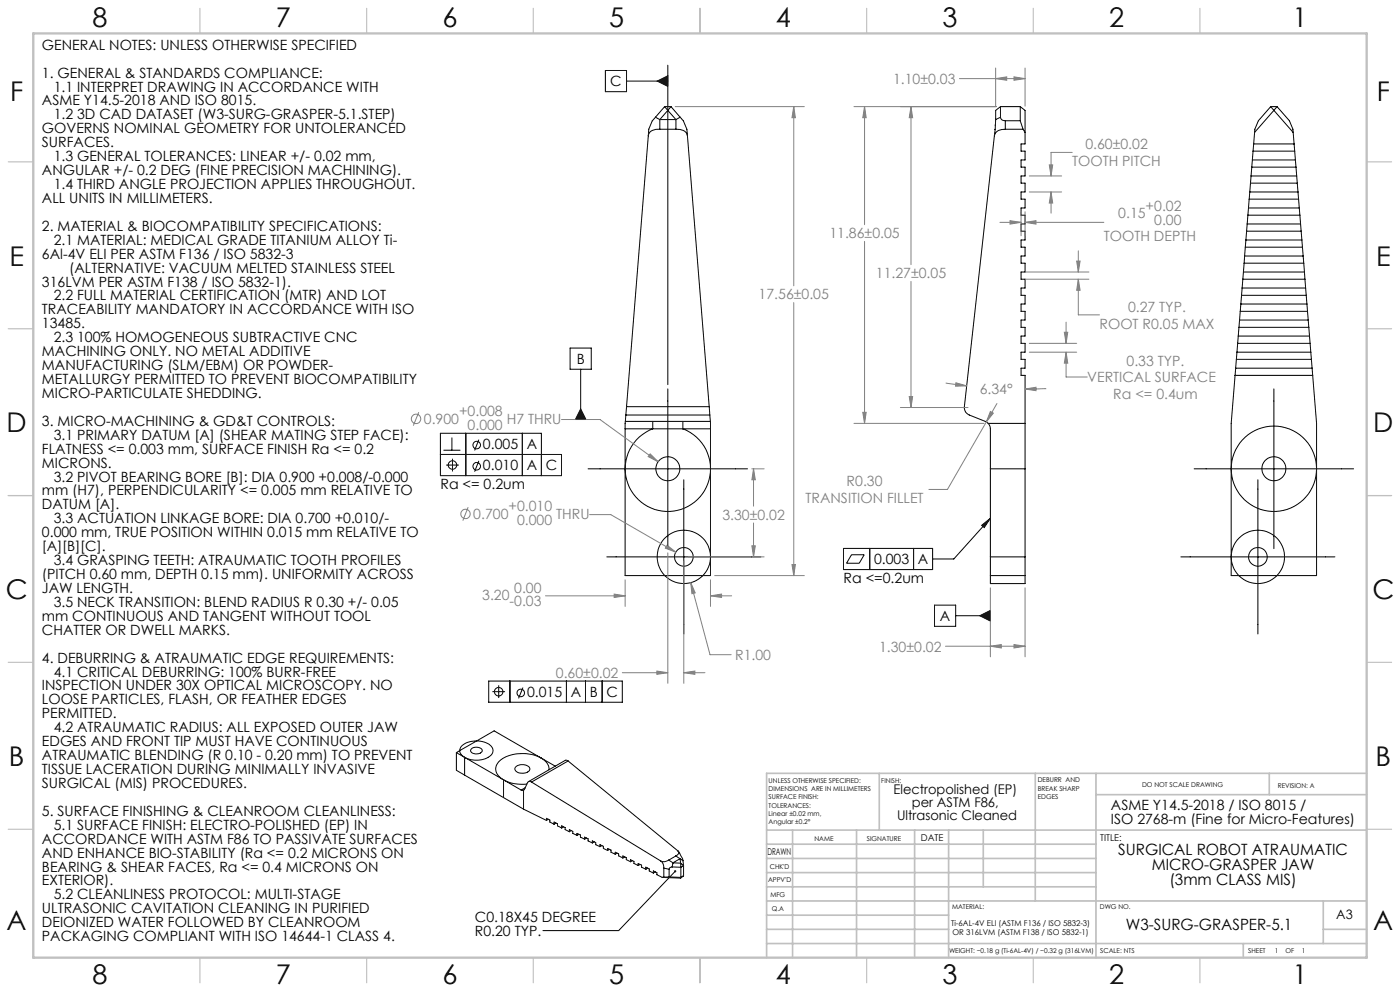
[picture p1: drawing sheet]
<svg xmlns="http://www.w3.org/2000/svg" width="420mm" height="297mm" viewBox="0 0 420 297" stroke-linecap="round" stroke-linejoin="round" font-family="sans-serif">
<g fill="none" stroke="#000" stroke-width=".3">
<path d="M200.3 19.5v95.8M181.6 21.1h6.4v6.4h-6.4zM188 24.3h12.3M196.6 35.1l-.9 1.1-1.1 2.5-.1 2M196.6 35.1l1.3 .7M197.2 24.3l3.1-1.6v3.2zM197.9 38.7a3.1 3.1 0 0 0-3.3 1.5l-.1 .5M197.9 38.7h4.9M197.9 35.8v2.9M197.9 35.8h4.9M199.4 32l.9 1.1M199.4 32l-2.8 3.1"/>
<path d="M199.4 32h1.9M200.3 33.1l-2.4 2.7M200.3 33.1l2.5 2.7M201.3 32l-1 1.1M201.3 32l2.7 3.1M202.8 38.7a3.1 3.1 0 0 1 3.3 1.5l.1 .5M202.8 35.8v2.9M204 35.1l1 1.1 1.1 2.5 .1 2M204 35.1l-1.2 .7M298.5 38.8l-.2 1.9M298.6 38.7l-.1 .1M298.6 37.3l-.1 1.5"/>
<path d="M298.6 37.3v.4M298.7 35.8l-.1 1.5M300.1 35.1l.5 .8 1 .3M300.1 32h6M300.1 35.1l-1.4 .7M300.1 32v3.1M300.1 32l-1.4 1.1v2.7M301.6 38.7a2.72 2.72 0 0 0-3.3 2M301.6 38.7h5.3M301.6 36.2v2.5M301.6 36.2h4.5M306.1 32l1.4 1.1v10h-1.2v2.2h1.2v2.6h-1.2v2.2h1.2v2.6h-1.2v2.2h1.2v2.6h-1.2v2.2h1.2v2.6h-1.2v2.2h1.2v2.6h-1.2v2.2h1.2v2.6h-1.2v2.2h1.2v2.6h-1.2v2.2h1.2v2.6h-1.2v2.2h1.2v2.6h-1.2v2.2h1.2v2.6h-1.2v2.2h1.2v2.6h-1.2v2.2h1.2v2.6h-1.2v2.2h1.2v2.6h-1.2v2.2h1.2v2.6h-1.2v2.2h1.2v60"/>
<path d="M306.1 36.2l.8 2.5M306.1 32v4.2M306.9 38.7l.6 1M376.4 39.7l-3 37M381.2 32h1.9M381.2 32l1 1.1M381.2 32l-3.7 4.2-1.1 2.5v1M382.2 33.1l-5.8 6.6M382.2 33.1l5.7 6.6M383.1 32l3.7 4.2 1.1 2.5v1M383.1 32l-.9 1.1M387.9 39.7l.5 5.6"/>
<path d="M194.5 40.7l-6.5 81.2M206.2 40.7l6.6 81.2M298.3 40.7l-9 81.6 .4 1.3 .7 .6 5.5 2.2 .6 .5M374.8 59.7h14.8M374.9 57.5h14.5M375.1 54.9h14.1M375.3 52.7h13.7M375.5 50.1h13.3M375.7 47.9h12.9M375.9 45.3h12.5M376.1 43.1h12.1M388.4 45.3l.2 2.6"/>
<path d="M388.6 47.9l.2 2.2M388.8 50.1l.2 2.6M389 52.7l.2 2.2M389.2 54.9l.2 2.6M389.4 57.5l.2 2.2M389.6 59.7l.2 2.6M373.2 78.9h17.9M373.2 78.9l-.6 7.4M373.4 76.7h17.5M373.4 76.7l-.2 2.2M373.6 74.1h17.1M373.8 71.9h16.8"/>
<path d="M374 69.3h16.3M374.2 67.1h16M374.4 64.5h15.6M374.5 62.3h15.3M389.8 62.3l.2 2.2M390 64.5l.2 2.6M390.2 67.1l.1 2.2M390.3 69.3l.3 2.6M390.6 71.9l.1 2.2M390.7 74.1l.2 2.6M390.9 76.7l.2 2.2M391.1 78.9l.2 2.6"/>
<path d="M371.7 98.1h20.9M371.9 95.9h20.6M372.1 93.3h20.2M372.3 91.1h19.8M372.5 88.5h19.4M372.6 86.3l-3.2 40.6v45.6h25.6v-45.6l-1.2-14.4M372.6 86.3h19.1M372.9 83.7h18.6M373 81.5h18.3M391.3 81.5l.2 2.2M391.5 83.7l.4 4.8M391.9 88.5l.2 2.6"/>
<path d="M392.1 91.1l.2 2.2M392.3 93.3l.2 2.6M392.5 95.9l.1 2.2M392.6 98.1l.3 2.6M171 104.3h6.4v6.4h-6.4zM174.2 110.7v15M200.3 116.6v47.8M370.5 112.5h23.3M370.7 110.3h22.9M370.9 107.7h22.5M371.1 105.5h22.1M371.3 102.9h21.7"/>
<path d="M371.5 100.7h21.4M382.2 116.6v47.8M392.9 100.7l.3 4.8M393.2 105.5l.2 2.2M393.4 107.7l.2 2.6M393.6 110.3l.2 2.2M132.1 136.2h36.4v6.4h-36.4v-12.7h30.3v12.7M133 134.9h5.1M133.8 139.4h3.9M135.6 131.1v3.8M135.7 137.5v3.8M139.7 129.9v12.7"/>
<path d="M143.7 131.8l-1.3 3.2M143.7 138.1l-1.3 3.3M156.7 129.9v12.7M174.2 122.6l1.6 3.1h-3.2zM187.5 128.5h8.3M187.5 128.5v44h25.6v-44M187.6 126.3l-.1 2.2M187.6 126.3h8.2M187.7 124.4h25.2M187.7 124.4l-.1 1.9M188 121.9l-.3 2.5M188 121.9h24.8"/>
<path d="M195.8 126.3h9.1M195.8 128.5h9.1M195.8 126.3v2.2M195.8 128.5a12.8 12.8 0 0 0-5.7 19.7 12.8 12.8 0 0 0 20.5 0 12.8 12.8 0 0 0-5.7-19.7M204.9 126.3v2.2M204.9 126.3h8.2M204.9 128.5h8.2M212.8 121.9l.1 2.5M212.9 124.4l.2 1.9M213.1 126.3v2.2M296.5 126.9l.4 .7 .2 .9v44M296.5 126.9h11"/>
<path d="M176.4 140.5h47.9M205.1 143.8v46.2M294.5 157.4l2.6-2.1-1.8 2.8zM297.1 140.5h10.4M297.1 155.3l-11 12.2h-6.3M358.2 140.5h47.9M377.4 143.8v46.2M182 166.9h46.3M253 164.4h26.8v6.3h-26.8zM255.4 166.3h3.9l-1.5 2.5h-3.8zM260.9 164.4v6.3M274.1 164.4v6.3"/>
<path d="M297.1 172.5v2.4h10.4v-2.4M297.1 172.5h10.4M297.1 166.9h10.4M354.3 166.9h46.2M280.4 181.4h6.3v6.3h-6.3zM286.7 184.5h10.4M293.9 184.5l3.2-1.6v3.2zM146.6 204.1h40.1v6.4h-40.1zM147.7 207.3h3.8M149.6 205.4v3.8M153 204.1v6.4M156.9 206.1l-1.3 3.2"/>
<path d="M169.9 204.1v6.4M175.6 204.1v6.4M180.7 204.1v6.4M136.9 225.6l2.5 1.4M136.9 225.6v5.3l2.5 1.4M137.9 225a2.67 2.67 0 0 0 1.5 2M137.9 224.9v.1M137.9 225l-1 .6M139.4 227l17 9.8M139.4 232.3l17.7 10.2M139.4 227v5.3M141.4 224.5a2.13 2.13 0 0 1 3.3 .5 2.06 2.06 0 0 1-3.5 0z"/>
<path d="M143 222.1a4.6 4.6 0 0 1 4.9 2.8 3.8 3.8 0 0 1-3.9 2.8 7.8 7.8 0 0 1-4.6-.7M143 222.1a4.8 4.8 0 0 0-5.1 2.5v.4M143 222.1l5.2-3.1 14.1 8.2M143 222.1l-5.1 2.9M151.1 233.7a12 12 0 0 0 6.9 1.3M151.1 233.7v5.3M154.8 229.8a2.86 2.86 0 0 1 4.2 .6 2.32 2.32 0 0 1-3.2 1.3 1.17 1.17 0 0 1-1.1-.6 1.17 1.17 0 0 1 .1-1.3zM156.4 236.8l.7 .1M157.1 236.9v5.6M157.6 236.1l-1.2 .7M159.5 234.4l-.9-.2-.2 .2-1.3 2.5M159.5 234.4l38.7 23.6"/>
<path d="M162.3 227.2a12.1 12.1 0 0 0-12.4 .8 3.2 3.2 0 0 0 .7 5.4l.5 .3M162.3 227.2a3.9 3.9 0 0 1 2.4 3.5M162.3 227.2l4.3 2.4M170.4 228.1l-.8-.2-11.1 6.4M170.4 228.1l-10.9 6.3M170.4 228.1l33 26.9M157.1 242.5l6.8 3.4M163.9 245.9v-.7l1.1 .6v.6l1.2 .6M164.5 245.5l-.6 .4M166.2 247v-.6l1.1 .5v.6l1.2 .6M166.8 246.7l-.6 .3M168.5 248.1v-.6l1 .5v.6l1.3 .7"/>
<path d="M169.1 247.8l-.6 .3M170.8 249.3v-.7l1 .6v.6l1.3 .6M171.4 248.9l-.6 .4M173.1 250.4v-.6l1 .5v.6l1.3 .6M173.7 250l-.6 .4M175.4 251.5v-.6l1 .5v.6l1.3 .6M176 251.2l-.6 .3M177.7 252.6v-.6l1 .5v.6l1.3 .6M178.3 252.3l-.6 .3M180 253.7v-.6l1 .5v.7l1.3 .6M180.6 253.4l-.6 .3M182.3 254.9v-.6l1 .5v.6l1.3 .6"/>
<path d="M182.8 254.6l-.5 .3M184.6 256v-.6l1 .5v.6l1.3 .6M185.1 255.7l-.5 .3M186.9 257.1v-.6l1 .5v.6l1.3 .7M187.4 256.8l-.5 .3M189.2 258.3v-.6l1 .5v.6l1.3 .6M189.7 257.9l-.5 .4M191.5 259.4v-.6l1 .5v.6l1.2 .6M192 259.1l-.5 .3M198.2 258l.8 1 .1 1.2M200.6 257.8l-1.1 .4-1.3-.2M200.6 257.8l1.3 .8"/>
<path d="M201.6 259.8l-.7 .3-.2 .4M201.6 259.8l2.7 .1M201.9 258.6l2.3 .1M201.9 258.6l-.3 1.2M202.7 256.5l-2.1 1.3M202.7 256.5l1.3 .8M203.4 255l.5 .8 1 2M203.4 255l.3 .4a1.2 1.2 0 0 1-1 1.1M204 257.3l.2 1.4M204 257.3l-2.1 1.3M204 257.3l.9 .6M204.2 258.7l.1 1.2"/>
<path d="M204.2 258.7l.9 .8M204.3 259.9v3.1M204.9 257.9l.2 1.6M204.9 257.8v.1M205.1 259.5l-.8 .4M205.1 259.5v3M193.7 260.5v-.6l1.1 .5v.6l1.2 .7M194.3 260.2l-.6 .3M196 261.7v-.7l1.1 .5v.6l1.6 .9M196.6 261.3l-.6 .4M198.7 263l5.5 .2M199.1 260.2v2.7"/>
<path d="M199.1 262.9l-.4 .1M199.1 260.2l1.6 .3M200.7 262.8l3.6 .2M200.7 260.5v2.3M200.7 262.8l-1.6 .1M202.6 261.1l-17 17.8h-22.7M204.3 263l-.1 .2M205.1 262.5l-.8 .5M205.1 262.5l-.9 .7"/>
<circle cx="135.8" cy="139.4" r="1.27"/>
<circle cx="143" cy="139.7" r="1.13"/>
<circle cx="143" cy="133.4" r="1.13"/>
<circle cx="200.3" cy="140.5" r="3.6"/>
<circle cx="382.2" cy="140.5" r="3.6"/>
<circle cx="382.2" cy="140.5" r="12.8"/>
<circle cx="205.2" cy="166.9" r="8"/>
<circle cx="205.2" cy="166.9" r="2.79"/>
<circle cx="377.4" cy="166.9" r="8"/>
<circle cx="377.4" cy="166.9" r="2.8"/>
<circle cx="149.6" cy="207.3" r="1.28"/>
<circle cx="156.2" cy="207.7" r="1.14"/>
</g>
<g fill="none" stroke="#808080" stroke-width=".3">
<path d="M202.6 32h38.7M238.1 32l.5 3.3h-1zM238.1 32v53.7M256.2 32h42.7M259.4 32l.5 3.3h-1.1zM259.4 32v35.3M273.3 32l.5 3.3h-1zM273.3 32v47.3M287.8 23.6h19.7M298.7 23.6l3.3-.6v1.1zM298.7 20.4v11.4M304.2 23l3.3 .6-3.3 .5z"/>
<path d="M307.5 20.4v11.4M308.8 52.7h9.7M308.8 57.5h9.7M314.8 49.4h1l-.5 3.3zM315.3 57.5l.5 3.4h-1zM315.3 57.5v6.4M321.7 45.7h-6.4v7M259.4 72.4v54.5M300 66.6h6.3M303 66.1l3.3 .5-3.3 .6zM306.3 63.5v7.2M307.5 66.6l3.3-.5v1.1z"/>
<path d="M307.5 63.5v7.2M307.5 66.6h23.7M323 78.2h1l-.5 3.3zM323.5 75.2v6.3M238.1 90.7v81.8M273.3 84.3v37.8M307.6 83.7h19.1M307.6 81.5h19.1M319.3 99.6h1l-.5 3.3zM319.8 96.6v6.3M323.5 83.7l.5 3.3h-1zM323.5 83.7v10.7h6.3"/>
<path d="M272.8 118.8h1l-.5 3.3zM283.7 114.8l6.3 .8M286.8 114.7l3.2 .9-3.3 .1zM307.5 116.6l3.3-.5v1zM308.8 105.5h14.2M308.8 102.9h14.2M313.9 116.5l-6.4 .1M319.8 105.5l.5 3.3h-1zM319.8 105.5v7.5h6.4M125.6 123.5l-1.6 4.1M168.5 125.7h11.5l17.4 12.7M195.1 136l2.3 2.4-2.9-1.6z"/>
<path d="M256.2 126.9h39M258.8 123.6h1.1l-.5 3.3zM270.1 122.1h20.3M295.9 126.4l-11.7 20.3h-5.5M297.1 123.3l.9 .5-2.1 2.6zM299.1 120.9l-3.2 5.5M140.4 152l-1.5 4M176.9 154.2h6.3l19.5 11.3M225.5 140.5h3.7M226.1 140.5l.5 3.3h-1zM226.1 140.5v11.2M226.1 156.7v10.2"/>
<path d="M163.7 178.6h23.8M184.3 178l3.2 .6-3.2 .5zM187.5 173.8v7.9M200.1 163.4l2.6 2.1-3.1-1.2zM200.3 165.7v39.1M205.1 168.2v36.6M206.4 166.9h22.8M207.2 174.6l1.4 3.1-1 .2zM207.2 174.6l5.8 21.6h6.4M213.1 178.6l3.4-.6v1.1zM213.1 173.8v7.9M213.1 178.6h6.4"/>
<path d="M214.4 172.5h26.9M225.6 163.6h1l-.5 3.3zM237.6 169.2h1l-.5 3.3zM297.1 176.2v20.6M307.5 176.2v20.6M283.6 193.7h23.9M297.1 193.7l3.3-.5v1zM304.2 193.2l3.3 .5-3.3 .5zM186.7 201.6h13.6M197.1 201.1l3.2 .5-3.2 .5zM205.1 201.6l3.4-.5v1zM205.1 201.6h6.4"/>
<circle cx="124.8" cy="125.5" r="1.42"/>
<circle cx="139.7" cy="154" r="1.41"/>
</g>
<g fill="none" stroke="#c0c0c0" stroke-width=".35">
<path d="M60 2.5v7.5M110 2.5v7.5M160 2.5v7.5M210 2.5v7.5M260 2.5v7.5M310 2.5v7.5M360 2.5v7.5M2.5 48.5h7.5M410 48.5h7.5M2.5 98.5h7.5M410 98.5h7.5M2.5 148.5h7.5"/>
<path d="M410 148.5h7.5M2.5 198.5h7.5M410 198.5h7.5M2.5 248.5h7.5M410 248.5h7.5M60 287v7.5M110 287v7.5M160 287v7.5M210 287v7.5M260 287v7.5M310 287v7.5M360 287v7.5"/>
</g>
<g fill="none" stroke="#c0c0c0" stroke-width=".5">
<path d="M263.8 231.8v17M310.6 231.8v38.2M328.8 231.8v55.2M328.8 238.2h81.2M380.8 231.8v6.4M410 231.8h-180v55.2M230 248.8h180M230 257.3h98.8M230 253h98.8M237.8 248.8v38.2M257 248.8v38.2M274.4 248.8v38.2"/>
<path d="M284.6 248.8v38.2M295 248.8v17M230 265.8h98.8M230 261.5h98.8M230 278.5h54.6M230 274.3h54.6M230 270h180M397 278.5h13M397 270v12.8M230 282.8h180M373 282.8v4.2"/>
</g>
<path d="M10 10h400v277h-400z" fill="none" stroke="#c0c0c0" stroke-width=".7"/>
<path d="M174.2 122.6l1.6 3.1h-3.2zM197.2 24.3l3.1 1.6v-3.2zM294.5 157.4l2.6-2.1-1.8 2.8zM293.9 184.5l3.2-1.6v3.2zM202.4 260.8a.33 .33 0 0 0-.1 .5 .33 .33 0 0 0 .4 .1 .33 .33 0 0 0 .1-.5l-.2 .2 .2-.2z" fill="#000"/>
<path d="M195.1 136l-.6 .8 2.9 1.6zM200.1 163.4l-.5 .9 3.1 1.2zM184.3 178l3.2 .6-3.2 .5zM213.1 178.6l3.4-.6v1.1zM238.1 32l.5 3.3h-1zM237.6 169.2h1l-.5 3.3zM225.6 163.6h1l-.5 3.3zM226.1 140.5l.5 3.3h-1zM205.1 201.6l3.4-.5v1zM197.1 201.1l3.2 .5-3.2 .5zM207.2 174.6l.4 3.3 1-.2zM298.7 23.6l3.3-.6v1.1zM304.2 23l3.3 .6-3.3 .5zM286.8 114.7l3.2 .9-3.3 .1zM307.5 116.6l3.3-.5v1zM272.8 118.8h1l-.5 3.3zM273.3 32l.5 3.3h-1zM259.4 32l.5 3.3h-1.1zM258.8 123.6h1.1l-.5 3.3zM297.1 193.7l3.3-.5v1zM304.2 193.2l3.3 .5-3.3 .5zM314.8 49.4h1l-.5 3.3zM315.3 57.5l.5 3.4h-1zM303 66.1l3.3 .5-3.3 .6zM307.5 66.6l3.3-.5v1.1zM323.5 83.7l.5 3.3h-1zM323 78.2h1l-.5 3.3zM319.8 105.5l.5 3.3h-1zM319.3 99.6h1l-.5 3.3zM297.1 123.3l-1.2 3.1 2.1-2.6z" fill="#808080"/>
<g font-size="8.1">
<text x="27.8" y="8">8</text>
<text x="82.8" y="8">7</text>
<text x="132.8" y="8">6</text>
<text x="182.8" y="8">5</text>
<text x="232.8" y="8">4</text>
<text x="282.8" y="8">3</text>
<text x="332.8" y="8">2</text>
<text x="387.8" y="8">1</text>
<text x="3" y="30.4">F</text>
<text x="413" y="30.4">F</text>
<text x="2.8" y="79.6">E</text>
<text x="412.8" y="79.6">E</text>
<text x="2" y="129.6">D</text>
<text x="412" y="129.6">D</text>
<text x="1.7" y="179.6">C</text>
<text x="411.7" y="179.6">C</text>
<text x="2.7" y="229.6">B</text>
<text x="412.7" y="229.6">B</text>
<text x="2" y="278.9">A</text>
<text x="412" y="278.9">A</text>
<text x="27.8" y="295">8</text>
<text x="82.8" y="295">7</text>
<text x="132.8" y="295">6</text>
<text x="182.8" y="295">5</text>
<text x="232.8" y="295">4</text>
<text x="282.8" y="295">3</text>
<text x="332.8" y="295">2</text>
<text x="387.8" y="295">1</text>
</g>
<g font-size="4.7">
<text x="335.5" y="256.4">SURGICAL ROBOT ATRAUMATIC</text>
<text x="345.5" y="260.9">MICRO-GRASPER JAW</text>
<text x="350.8" y="265.4">(3mm CLASS MIS)</text>
<text x="337.8" y="278.8">W3-SURG-GRASPER-5.1</text>
</g>
<g font-size="4.2">
<text x="12.6" y="14.9">GENERAL NOTES: UNLESS OTHERWISE SPECIFIED</text>
<text x="12.6" y="23.3">1. GENERAL &amp; STANDARDS COMPLIANCE:</text>
<text x="16.1" y="27.4">1.1 INTERPRET DRAWING IN ACCORDANCE WITH</text>
<text x="183.1" y="25.9">C</text>
<text x="12.6" y="31.6">ASME Y14.5-2018 AND ISO 8015.</text>
<text x="16.1" y="35.8">1.2 3D CAD DATASET (W3-SURG-GRASPER-5.1.STEP)</text>
<text x="12.6" y="40">GOVERNS NOMINAL GEOMETRY FOR UNTOLERANCED</text>
<text x="12.6" y="44.1">SURFACES.</text>
<text x="12.6" y="52.5">ANGULAR +/- 0.2 DEG (FINE PRECISION MACHINING).</text>
<text x="16.1" y="48.3">1.3 GENERAL TOLERANCES: LINEAR +/- 0.02 mm,</text>
<text x="16.1" y="56.7">1.4 THIRD ANGLE PROJECTION APPLIES THROUGHOUT.</text>
<text x="12.6" y="60.8">ALL UNITS IN MILLIMETERS.</text>
<text x="12.6" y="69.2">2. MATERIAL &amp; BIOCOMPATIBILITY SPECIFICATIONS:</text>
<text x="12.6" y="77.5">6Al-4V ELI PER ASTM F136 / ISO 5832-3</text>
<text x="16.1" y="73.4">2.1 MATERIAL: MEDICAL GRADE TITANIUM ALLOY Ti-</text>
<text x="20.8" y="81.7">(ALTERNATIVE: VACUUM MELTED STAINLESS STEEL</text>
<text x="12.6" y="85.9">316LVM PER ASTM F138 / ISO 5832-1).</text>
<text x="12.6" y="94.2">TRACEABILITY MANDATORY IN ACCORDANCE WITH ISO</text>
<text x="16.1" y="90.1">2.2 FULL MATERIAL CERTIFICATION (MTR) AND LOT</text>
<text x="12.6" y="98.4">13485.</text>
<text x="12.6" y="106.7">MACHINING ONLY. NO METAL ADDITIVE</text>
<text x="16.1" y="102.6">2.3 100% HOMOGENEOUS SUBTRACTIVE CNC</text>
<text x="12.6" y="110.9">MANUFACTURING (SLM/EBM) OR POWDER-</text>
<text x="173" y="109.1">B</text>
<text x="12.6" y="115.1">METALLURGY PERMITTED TO PREVENT BIOCOMPATIBILITY</text>
<text x="12.6" y="119.3">MICRO-PARTICULATE SHEDDING.</text>
<text x="12.6" y="127.6">3. MICRO-MACHINING &amp; GD&amp;T CONTROLS:</text>
<text x="16.1" y="131.8">3.1 PRIMARY DATUM [A] (SHEAR MATING STEP FACE):</text>
<text x="12.6" y="136">FLATNESS &lt;= 0.003 mm, SURFACE FINISH Ra &lt;= 0.2</text>
<text x="144.9" y="134.6">0.005</text>
<text x="158" y="134.6">A</text>
<text x="12.6" y="140.1">MICRONS.</text>
<text x="144.9" y="141">0.010</text>
<text x="158" y="141">A</text>
<text x="163.7" y="141">C</text>
<text x="12.6" y="148.5">mm (H7), PERPENDICULARITY &lt;= 0.005 mm RELATIVE TO</text>
<text x="16.1" y="144.3">3.2 PIVOT BEARING BORE [B]: DIA 0.900 +0.008/-0.000</text>
<text x="132.1" y="146.6">Ra &lt;= 0.2um</text>
<text x="12.6" y="152.7">DATUM [A].</text>
<text x="12.6" y="161">0.000 mm, TRUE POSITION WITHIN 0.015 mm RELATIVE TO</text>
<text x="16.1" y="156.8">3.3 ACTUATION LINKAGE BORE: DIA 0.700 +0.010/-</text>
<text x="12.6" y="165.2">[A][B][C].</text>
<text x="12.6" y="173.5">(PITCH 0.60 mm, DEPTH 0.15 mm). UNIFORMITY ACROSS</text>
<text x="16.1" y="169.4">3.4 GRASPING TEETH: ATRAUMATIC TOOTH PROFILES</text>
<text x="262.2" y="169.1">0.003</text>
<text x="275.4" y="169.1">A</text>
<text x="12.6" y="177.7">JAW LENGTH.</text>
<text x="253.1" y="174.8">Ra &lt;=0.2um</text>
<text x="16.1" y="181.9">3.5 NECK TRANSITION: BLEND RADIUS R 0.30 +/- 0.05</text>
<text x="12.6" y="186.1">mm CONTINUOUS AND TANGENT WITHOUT TOOL</text>
<text x="12.6" y="190.2">CHATTER OR DWELL MARKS.</text>
<text x="282" y="186.1">A</text>
<text x="12.6" y="198.6">4. DEBURRING &amp; ATRAUMATIC EDGE REQUIREMENTS:</text>
<text x="16.1" y="202.8">4.1 CRITICAL DEBURRING: 100% BURR-FREE</text>
<text x="12.6" y="206.9">INSPECTION UNDER 30X OPTICAL MICROSCOPY. NO</text>
<text x="158.1" y="208.9">0.015</text>
<text x="171.2" y="208.9">A</text>
<text x="177" y="208.9">B</text>
<text x="182" y="208.9">C</text>
<text x="12.6" y="211.1">LOOSE PARTICLES, FLASH, OR FEATHER EDGES</text>
<text x="12.6" y="215.3">PERMITTED.</text>
<text x="16.1" y="219.4">4.2 ATRAUMATIC RADIUS: ALL EXPOSED OUTER JAW</text>
<text x="12.6" y="223.6">EDGES AND FRONT TIP MUST HAVE CONTINUOUS</text>
<text x="12.6" y="227.8">ATRAUMATIC BLENDING (R 0.10 - 0.20 mm) TO PREVENT</text>
<text x="12.6" y="232">TISSUE LACERATION DURING MINIMALLY INVASIVE</text>
<text x="12.6" y="236.1">SURGICAL (MIS) PROCEDURES.</text>
<text x="12.6" y="244.5">5. SURFACE FINISHING &amp; CLEANROOM CLEANLINESS:</text>
<text x="333.3" y="242.8">ASME Y14.5-2018 / ISO 8015 /</text>
<text x="16.1" y="248.7">5.1 SURFACE FINISH: ELECTRO-POLISHED (EP) IN</text>
<text x="333.3" y="247">ISO 2768-m (Fine for Micro-Features)</text>
<text x="12.6" y="252.8">ACCORDANCE WITH ASTM F86 TO PASSIVATE SURFACES</text>
<text x="12.6" y="257">AND ENHANCE BIO-STABILITY (Ra &lt;= 0.2 MICRONS ON</text>
<text x="12.6" y="261.2">BEARING &amp; SHEAR FACES, Ra &lt;= 0.4 MICRONS ON</text>
<text x="12.6" y="265.4">EXTERIOR).</text>
<text x="16.1" y="269.5">5.2 CLEANLINESS PROTOCOL: MULTI-STAGE</text>
<text x="12.6" y="273.7">ULTRASONIC CAVITATION CLEANING IN PURIFIED</text>
<text x="12.6" y="277.9">DEIONIZED WATER FOLLOWED BY CLEANROOM</text>
<text x="142.5" y="276.4">C0.18X45 DEGREE</text>
<text x="142.5" y="280.5">R0.20 TYP.</text>
<text x="12.6" y="282.1">PACKAGING COMPLIANT WITH ISO 14644-1 CLASS 4.</text>
</g>
<g font-size="4.2" fill="#808080">
<text x="267.9" y="25.1">1.10±0.03</text>
<text x="325.6" y="44.7">0.60±0.02</text>
<text x="321.7" y="49.8">TOOTH PITCH</text>
<text x="335.5" y="65.5">0.15</text>
<text x="343.7" y="63.2">+0.02</text>
<text x="248.8" y="71.4">11.86±0.05</text>
<text x="346.3" y="67.3">0.00</text>
<text x="331.2" y="72.3">TOOTH DEPTH</text>
<text x="262.8" y="83.4">11.27±0.05</text>
<text x="227.6" y="89.7">17.56±0.05</text>
<text x="338.4" y="93.4">0.27 TYP.</text>
<text x="329.9" y="98.5">ROOT R0.05 MAX</text>
<text x="338" y="109.5">0.33 TYP.</text>
<text x="293.9" y="117.9">6.34°</text>
<text x="326.2" y="114.6">VERTICAL SURFACE</text>
<text x="334" y="119.6">Ra &lt;= 0.4um</text>
<text x="137.7" y="124.8">+0.008</text>
<text x="127.2" y="127.1">0.900</text>
<text x="140.3" y="128.9">0.000</text>
<text x="152" y="127.1">H7 THRU</text>
<text x="254" y="145.7">R0.30</text>
<text x="142" y="155.6">0.700</text>
<text x="152.6" y="153.3">+0.010</text>
<text x="166.9" y="155.6">THRU</text>
<text x="216.7" y="155.8">3.30±0.02</text>
<text x="241.7" y="150.8">TRANSITION FILLET</text>
<text x="155.1" y="157.4">0.000</text>
<text x="144.7" y="179.9">3.20</text>
<text x="154.3" y="177.6">0.00</text>
<text x="152.9" y="181.7">-0.03</text>
<text x="220.6" y="197.8">R1.00</text>
<text x="263.7" y="195.3">1.30±0.02</text>
<text x="166.8" y="203.2">0.60±0.02</text>
</g>
<g font-size="4">
<text x="268.1" y="237.9">Electropolished (EP)</text>
<text x="269.1" y="245.9">Ultrasonic Cleaned</text>
<text x="273.6" y="241.9">per ASTM F86,</text>
</g>
<text font-size="3.9" x="400.9" y="275.5">A3</text>
<g font-size="2.8">
<text x="276.2" y="252">DATE</text>
<text x="230.2" y="256.3">DRAWN</text>
<text x="330.1" y="252.1">TITLE:</text>
</g>
<g font-size="2.4">
<text x="285.3" y="277.5">Ti-6AL-4V ELI (ASTM F136 / ISO 5832-3)</text>
<text x="285.7" y="280.3">OR 316LVM (ASTM F138 / ISO 5832-1)</text>
</g>
<g font-size="2">
<text x="230.6" y="234.6">UNLESS OTHERWISE SPECIFIED:</text>
<text x="230.6" y="237.1">DIMENSIONS ARE IN MILLIMETERS</text>
<text x="230.6" y="239.6">SURFACE FINISH:</text>
<text x="264.4" y="234.6">FINISH:</text>
<text x="311.3" y="234.5">DEBURR AND</text>
<text x="311.3" y="237">BREAK SHARP</text>
<text x="311.3" y="239.5">EDGES</text>
<text x="342.6" y="236">DO NOT SCALE DRAWING</text>
<text x="383.3" y="236.2">REVISION: A</text>
<text x="230.6" y="242.1">TOLERANCES:</text>
<text x="230.6" y="244.6">Linear ±0.02 mm,</text>
<text x="230.6" y="247.1">Angular ±0.2°</text>
<text x="244.3" y="252">NAME</text>
<text x="260" y="251.9">SIGNATURE</text>
<text x="230.9" y="260.3">CHK'D</text>
<text x="230.4" y="264.4">APPV'D</text>
<text x="231.1" y="268.8">MFG</text>
<text x="231.5" y="273">Q.A</text>
<text x="285.6" y="272.5">MATERIAL:</text>
<text x="330" y="272.5">DWG NO.</text>
<text x="284.7" y="285.6">WEIGHT: ~0.18 g (Ti-6AL-4V) / ~0.32 g (316LVM)</text>
<text x="330.1" y="285.6">SCALE: NTS</text>
<text x="374.5" y="285.6">SHEET</text>
<text x="382.4" y="285.6">1</text>
<text x="385.7" y="285.6">OF</text>
<text x="390.5" y="285.6">1</text>
</g>
</svg>
